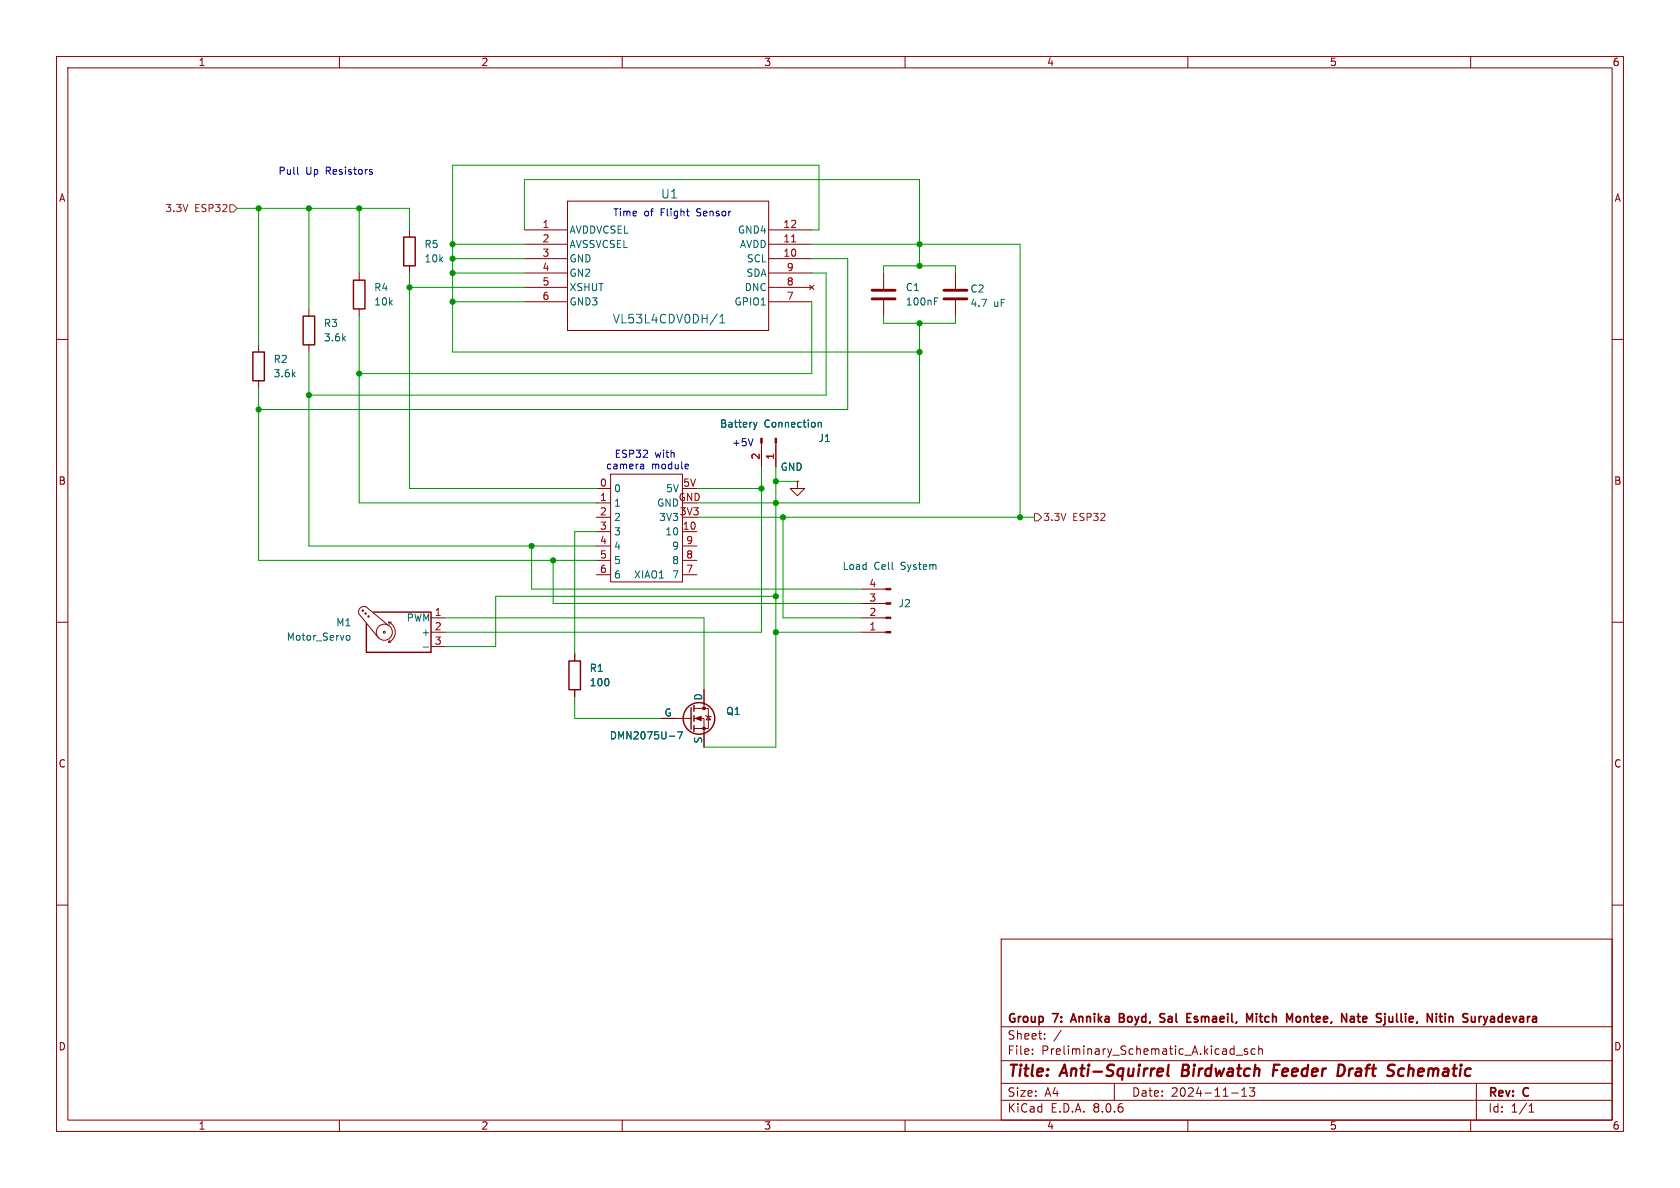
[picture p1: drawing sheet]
<svg xmlns="http://www.w3.org/2000/svg" width="297mm" height="210mm" viewBox="0 0 297 210" stroke-linecap="round" stroke-linejoin="round" font-family="sans-serif">
<g fill="none" stroke="#840000" stroke-width=".18">
<path d="M10 10h277v190h-277zM12 12h273v186h-273zM60 10v2M110 10v2M160 10v2M210 10v2M260 10v2M100.3 35.6h35.6v22.8h-35.6zM10 60h2M54.6 54.6v1.3M63.5 48.3v1.2M63.5 54.6v1.3"/>
<path d="M72.4 40.6v1.3M72.4 47v1.3M92.7 40.6h7.6M92.7 45.7h7.6M92.7 43.2h7.6M92.7 48.3h7.6M92.7 50.8h7.6M92.7 53.3h7.6M135.9 40.6h7.6M135.9 45.7h7.6M135.9 43.2h7.6M135.9 48.3h7.6"/>
<path d="M135.9 50.8h7.6M135.9 53.3h7.6M143.1 50.4l.8 .8M143.9 50.4l-.8 .8M156.2 48.3v2.8M156.2 53.1v2.8M168.9 48.3v2.8M168.9 53.1v2.8M285 60h2M45.7 61v1.2M45.7 67.3v1.3M54.6 61v1.2"/>
<path d="M134.6 78.3v4.3M137.2 78.3v4.3M105.4 86.4h2.5M105.4 88.9h2.5M105.4 94h2.5M105.4 91.4h2.5M105.4 96.5h2.5M105.4 99.1h2.5M107.9 83.8h12.7v19.1h-12.7zM120.6 94h2.6M120.6 96.5h2.6M120.6 99.1h2.6"/>
<path d="M141 85.1v1.3h1.2l-1.2 1.2-1.3-1.2h1.3M141 85.1h.1M10 110h2M64.8 107.3l3.8 3.2M64.8 107.3a.95 .95 0 0 0-1.1 .2 .95 .95 0 0 0-.2 1.1l3.4 4.2M68.7 110a1.93 1.93 0 0 1 1.2 1.8 1.93 1.93 0 0 1-1.2 1.7M68.7 113.5h.4M68.7 110h.5M68.7 110l.1 .4M68.8 113.2l-.1 .3M76.2 109.2h2.5M76.2 111.8h2.5"/>
<path d="M76.2 114.3h2.5M101.6 115.6v1.2M105.4 101.6h2.5M120.6 101.6h2.6M152.4 109.2h4.2M152.4 111.8h4.2M152.4 104.1h4.2M152.4 106.7h4.2M285 110h2M101.6 121.9v1.3M116.8 127h5.4M122.7 127h1.8v5.1"/>
<path d="M122.7 125.2h2.5v3.6h-2.5M124.5 121.9v3.3M124.7 126.5l.1 .1h.8l.1 .1M125.2 126.6l.4 .7h-.8zM10 160h2M285 160h2M177 166h108v32h-108zM60 198v2M110 198v2M160 198v2M177 194.5h108M177 191.5h108"/>
<path d="M177 187.5h108M177 181.5h108M182.5 186.3v.1M182.5 185.5v.1M184.7 183.6v.1M184.7 182.8v.1M187.6 182.1l-1.3 2M197 191.5v3M210 198v2M217.7 193.2h1.2M218.5 186.5h1.2M219.5 193.8h.9"/>
<path d="M219.5 192.7l.5-.4v1.5M220.5 185.5l-.3-.1-.2 .2v.2l.5 .2v.3h-.5M220.9 192.3h.9l-.5 .6 .4 .1v.7l-.2 .1h-.4l-.2-.1M221.9 185.5l-.4-.1-.3 .3v.4l.1 .2h.6M222.5 185.5l.2-.1 .4 .1 .1 .9M222.5 184.9v1.5M260 198v2M261 191.5v6.5M270.3 196.6h.9M270.3 195.5l.4-.4v1.5"/>
<circle cx="64.1" cy="108" r=".13"/>
<circle cx="64.6" cy="108.5" r=".13"/>
<circle cx="65.2" cy="109" r=".13"/>
<circle cx="67.9" cy="111.8" r=".18"/>
<circle cx="67.9" cy="111.8" r="1.42"/>
</g>
<path d="M206.6 188.2l-.2 1.7 .2 .3M209.2 188.2l-.3 2h.8M225.1 189.2h.7M226.2 188.2h-.9l-.3 2M236.7 188.2h.5a1.08 1.08 0 0 1 .5 1.1 1.08 1.08 0 0 1-.8 .9M248 188.9a.66 .66 0 0 0-.8 .4v.7l.3 .2h.4" fill="none" stroke="#840000" stroke-width=".4"/>
<g fill="none" stroke="#840000" stroke-width=".3">
<path d="M189.8 179.2l-.5 1.5M197.9 179.9h.5M198.4 179.9l.2 .1M198.6 179.3l-.2-.1h-.5v1.5l.7-.1M198.6 179.8l-.2 .1M205.3 179.9l.5 .1 .1 .4-.3 .3h-.3M205.3 179.2l.6 .1M211.7 179.8l-.4-.1-.2 .3 .7 .4M222.1 179.2v.1M222.1 179.7v1M222.6 179.7h.6M222.8 179.2l.1 1.4"/>
<path d="M229.4 179.7l.4 .1 .1 .2-.1 .5-.4 .2M239.9 179.7h.6M240.1 179.2v1.3l.4 .2M246.9 179.2v1.3l.2 .2M256.2 179.8l.2-.1 .4 .1v.9M256.2 179.7v1M263.6 179.8h.5M189.4 180.3h.7M211.8 180.5l-.2 .2-.5-.1M220.9 180.3l.5-1.1v1.5M264.2 180l-.5 .1a.29 .29 0 0 0-.2 .3 .29 .29 0 0 0 .2 .3l.5-.1"/>
</g>
<path d="M139.9 42.8h.8" fill="none" stroke="#a90000" stroke-width=".18"/>
<g fill="none" stroke="#006464" stroke-width=".18">
<path d="M126.8 55.5l-1.3 1.9M127.3 57.1h.8M127.3 56l.4-.4v1.5M165.2 53.3h.4M165.2 52.6h.6M133.2 74.7l.3 .8M133.5 75.5l-.2 .4M133.8 74.7l-.3 .8M144.7 74.7v.8M144.7 74.8l.1-.1h.3l.1 .8M61.2 112.6l.3-.3 .3 .1 .1 .2-.1 .5-.3 .1-.3-.3M74.8 114.4h1"/>
<path d="M118.3 130.1h1M119.8 129.4h.8l-.5 1.2"/>
</g>
<g fill="none" stroke="#840000" stroke-width=".25">
<path d="M53.6 55.9h2v5.1h-2zM62.5 49.5h2v5.1h-2zM71.4 41.9h2v5.1h-2zM44.7 62.2h2v5.1h-2zM66 108.2h10.2v7.1h-11.4v-5.1M100.6 116.8h2v5.1h-2zM122.2 125.1v3.8M122.7 124.7v1M122.7 126.5v1M122.7 128.3v1"/>
<circle cx="123.6" cy="127" r="2.79"/>
</g>
<path d="M154.2 52.8h4M154.2 51.3h4M166.9 52.8h4M166.9 51.3h4" fill="none" stroke="#840000" stroke-width=".51"/>
<g fill="#840000" stroke="#840000" stroke-width=".18">
<path d="M134.5 77.5h.2v.8h-.2z"/>
<path d="M137 77.5h.3v.8h-.3z"/>
<path d="M156.6 104h.9v.3h-.9z"/>
<path d="M156.6 106.6h.9v.2h-.9z"/>
<path d="M156.6 109.1h.9v.2h-.9z"/>
<path d="M156.6 111.6h.9v.3h-.9z"/>
<path d="M122.9 127l1.1-.4v.8z"/>
<circle cx="124.5" cy="128.8" r=".25"/>
<circle cx="124.5" cy="125.2" r=".25"/>
</g>
<path d="M40.6 36.2h.7l.6 .6-.6 .7h-.7zM182.9 90.8h.6l.6 .6-.6 .7h-.6z" fill="none" stroke="#725600" stroke-width=".18"/>
<path d="M52.6 29.5v1.1l.2 .2M65.5 30.4h.3l.1 .2-.2 .2h-.3M65.5 30h.3M121.4 37.3h.4M121.7 38.2h.1M133.1 77.5l-.4 1.3M113.4 82l.3 .1 .1 .8M113.8 82.8l-.4 .1M113.8 82.3l-.4 .1M121.3 82l.4 .1v.2l-.6 .2M121.7 82.8l-.4 .1" fill="none" stroke="#0000c2" stroke-width=".18"/>
<g fill="none" stroke="#009600" stroke-width=".18">
<path d="M41.9 36.8h30.5v3.8M45.7 36.8v24.2M54.6 36.8v17.8M63.5 36.8v11.5M63.5 55.9v33h41.9M72.4 48.3v38.1h33M72.4 50.8h20.3M80 43.2h12.7M80 45.7h12.7M80 48.3h12.7M80 53.3h12.7M92.7 40.6v-8.8h69.9v15.2"/>
<path d="M143.5 43.2h36.8v48.2M143.5 45.7h6.4v26.7h-104.2M143.5 40.6h1.3v-11.4h-64.8v33h82.6M143.5 53.3v12.7h-80M143.5 48.3h2.5v21.6h-91.4M156.2 48.3v-1.3h12.7v1.3M156.2 55.9v1.3h12.7v-1.3M162.6 57.2v31.7h-39.4M45.7 68.6v30.5h59.7M54.6 62.2v34.3h50.8M94 96.5v7.6h58.4M97.8 99.1v7.6h54.6"/>
<path d="M105.4 94h-3.8v21.6M123.2 86.4h11.4M123.2 91.4h59.7M134.6 82.6v29.2h-55.9M137.2 82.6v49.5h-12.7M137.2 85.1h3.8M138.4 91.4v17.8h14M78.7 109.2h45.8v12.7M137.2 111.8h15.2M137.2 105.4h-49.6v8.9h-8.9M101.6 123.2v3.8h15.2"/>
</g>
<g fill="#009600" stroke="#009600" stroke-width=".18">
<circle cx="162.6" cy="43.2" r=".46"/>
<circle cx="162.6" cy="47" r=".46"/>
<circle cx="162.6" cy="57.2" r=".46"/>
<circle cx="162.6" cy="62.2" r=".46"/>
<circle cx="45.7" cy="72.4" r=".46"/>
<circle cx="54.6" cy="69.9" r=".46"/>
<circle cx="63.5" cy="66" r=".46"/>
<circle cx="45.7" cy="36.8" r=".46"/>
<circle cx="80" cy="53.3" r=".46"/>
<circle cx="72.4" cy="50.8" r=".46"/>
<circle cx="54.6" cy="36.8" r=".46"/>
<circle cx="63.5" cy="36.8" r=".46"/>
<circle cx="80" cy="43.2" r=".46"/>
<circle cx="80" cy="45.7" r=".46"/>
<circle cx="80" cy="48.3" r=".46"/>
<circle cx="137.2" cy="111.8" r=".46"/>
<circle cx="138.4" cy="91.4" r=".46"/>
<circle cx="137.2" cy="85.1" r=".46"/>
<circle cx="137.2" cy="105.4" r=".46"/>
<circle cx="180.3" cy="91.4" r=".46"/>
<circle cx="134.6" cy="86.4" r=".46"/>
<circle cx="137.2" cy="88.9" r=".46"/>
<circle cx="97.8" cy="99.1" r=".46"/>
<circle cx="94" cy="96.5" r=".46"/>
</g>
<g font-size="2.8" fill="#840000">
<text x="178" y="190.9">Title:</text>
<text x="187.7" y="190.9">Anti-Squirrel</text>
<text x="209.8" y="190.9">Birdwatch</text>
<text x="226.7" y="190.9">Feeder</text>
<text x="238.9" y="190.9">Draft</text>
<text x="248.6" y="190.9">Schematic</text>
</g>
<g font-size="2.1" fill="#006464">
<text x="116.8" y="35.3">U1</text>
<text x="108.2" y="57.4">VL53L4CDV0DH/1</text>
</g>
<g font-size="2.1" fill="#840000">
<text x="178" y="184">Sheet:</text>
<text x="178" y="181.2">Group</text>
<text x="186.2" y="181.2">7:</text>
<text x="190.1" y="181.2">Annika</text>
<text x="199.2" y="181.2">Boyd,</text>
<text x="207" y="181.2">Sal</text>
<text x="212.3" y="181.2">Esmaeil,</text>
<text x="223.5" y="181.2">Mitch</text>
<text x="231.1" y="181.2">Montee,</text>
<text x="241.4" y="181.2">Nate</text>
<text x="248.3" y="181.2">Sjullie,</text>
<text x="257.8" y="181.2">Nitin</text>
<text x="264.7" y="181.2">Suryadevara</text>
<text x="178" y="186.7">File:</text>
<text x="184.1" y="186.7">Preliminary_Schematic_A.kicad_sch</text>
<text x="178" y="196.9">KiCad</text>
<text x="178" y="194.1">Size:</text>
<text x="184.7" y="194.1">A4</text>
<text x="185.7" y="196.9">E.D.A.</text>
<text x="193.3" y="196.9">8.0.6</text>
<text x="200" y="194.1">Date:</text>
<text x="207" y="194.1">2024-11-13</text>
<text x="263" y="194.3">Rev:</text>
<text x="263" y="196.9">Id:</text>
<text x="267.1" y="196.9">1/1</text>
<text x="269.4" y="194.3">C</text>
</g>
<g font-size="1.8" fill="#840000">
<text x="35" y="11.9">1</text>
<text x="85" y="11.9">2</text>
<text x="135" y="11.9">3</text>
<text x="185" y="11.9">4</text>
<text x="235" y="11.9">5</text>
<text x="285" y="11.9">6</text>
<text x="10.3" y="35.9">A</text>
<text x="285.3" y="35.9">A</text>
<text x="10.3" y="85.9">B</text>
<text x="285.3" y="85.9">B</text>
<text x="10.3" y="135.9">C</text>
<text x="285.3" y="135.9">C</text>
<text x="10.3" y="185.9">D</text>
<text x="285.3" y="185.9">D</text>
<text x="35" y="199.9">1</text>
<text x="85" y="199.9">2</text>
<text x="135" y="199.9">3</text>
<text x="185" y="199.9">4</text>
<text x="235" y="199.9">5</text>
<text x="285" y="199.9">6</text>
</g>
<g font-size="1.8" fill="#0000c2">
<text x="49.1" y="31.1">Pull</text>
<text x="54" y="31.1">Up</text>
<text x="57.7" y="31.1">Resistors</text>
<text x="108.3" y="38.5">Time</text>
<text x="113.8" y="38.5">of</text>
<text x="116.9" y="38.5">Flight</text>
<text x="123.4" y="38.5">Sensor</text>
<text x="107" y="83.2">camera</text>
<text x="108.6" y="81.1">ESP32</text>
<text x="115.2" y="83.2">module</text>
<text x="115.8" y="81.1">with</text>
<text x="129.3" y="79.1">+5V</text>
</g>
<g font-size="1.8" fill="#725600">
<text x="29.1" y="37.7">3.3V</text>
<text x="34.4" y="37.7">ESP32</text>
<text x="184.3" y="92.3">3.3V</text>
<text x="189.6" y="92.3">ESP32</text>
</g>
<g font-size="1.8" fill="#a90000">
<text x="95.8" y="40.4">1</text>
<text x="138.4" y="40.4">12</text>
<text x="95.8" y="42.9">2</text>
<text x="95.8" y="45.5">3</text>
<text x="138.4" y="45.5">10</text>
<text x="138.4" y="42.9">11</text>
<text x="95.8" y="48">4</text>
<text x="95.8" y="50.5">5</text>
<text x="95.8" y="53.1">6</text>
<text x="139" y="53.1">7</text>
<text x="139" y="50.5">8</text>
<text x="139" y="48">9</text>
<text x="134.4" y="81.4" transform="rotate(-90 134.4 81.4)">2</text>
<text x="136.9" y="81.4" transform="rotate(-90 136.9 81.4)">1</text>
<text x="106" y="86.1">0</text>
<text x="106" y="88.6">1</text>
<text x="116.1" y="89.8">GND</text>
<text x="117.6" y="87.2">5V</text>
<text x="119.9" y="88.6">GND</text>
<text x="120.7" y="86.1">5V</text>
<text x="106" y="91.2">2</text>
<text x="106" y="93.7">3</text>
<text x="120.6" y="93.7">10</text>
<text x="106" y="96.3">4</text>
<text x="106" y="98.8">5</text>
<text x="106" y="101.3">6</text>
<text x="121.2" y="101.3">7</text>
<text x="121.2" y="98.8">8</text>
<text x="121.2" y="96.3">9</text>
<text x="153.6" y="106.4">3</text>
<text x="153.6" y="103.9">4</text>
<text x="76.8" y="109">1</text>
<text x="76.8" y="111.5">2</text>
<text x="153.6" y="111.5">1</text>
<text x="153.6" y="109">2</text>
<text x="76.8" y="114">3</text>
</g>
<g font-size="1.8" fill="#006464">
<text x="100.6" y="41.5">AVDDVCSEL</text>
<text x="130.4" y="41.5">GND4</text>
<text x="74.9" y="44">R5</text>
<text x="74.9" y="46.6">10k</text>
<text x="100.6" y="44">AVSSVCSEL</text>
<text x="100.6" y="46.6">GND</text>
<text x="130.7" y="44">AVDD</text>
<text x="131.9" y="46.6">SCL</text>
<text x="66" y="51.7">R4</text>
<text x="100.6" y="49.1">GN2</text>
<text x="100.6" y="51.7">XSHUT</text>
<text x="131.6" y="51.7">DNC</text>
<text x="131.9" y="49.1">SDA</text>
<text x="160" y="51.7">C1</text>
<text x="171.5" y="51.9">C2</text>
<text x="57.2" y="58">R3</text>
<text x="66" y="54.2">10k</text>
<text x="100.6" y="54.2">GND3</text>
<text x="129.7" y="54.2">GPIO1</text>
<text x="160" y="54.2">100nF</text>
<text x="171.5" y="54.5">4.7</text>
<text x="175.7" y="54.5">uF</text>
<text x="48.3" y="64.4">R2</text>
<text x="57.2" y="60.6">3.6k</text>
<text x="48.3" y="66.9">3.6k</text>
<text x="127.2" y="75.8">Battery</text>
<text x="135.1" y="75.8">Connection</text>
<text x="137.9" y="83.4">GND</text>
<text x="144.6" y="78.3">J1</text>
<text x="108.5" y="87.2">0</text>
<text x="108.5" y="89.8">1</text>
<text x="108.5" y="92.3">2</text>
<text x="108.5" y="94.8">3</text>
<text x="116.4" y="92.3">3V3</text>
<text x="117.5" y="94.8">10</text>
<text x="120.1" y="91.2">3V3</text>
<text x="108.5" y="97.4">4</text>
<text x="108.5" y="99.9">5</text>
<text x="118.7" y="99.9">8</text>
<text x="118.7" y="97.4">9</text>
<text x="148.9" y="100.9">Load</text>
<text x="154.5" y="100.9">Cell</text>
<text x="159.4" y="100.9">System</text>
<text x="108.5" y="102.5">6</text>
<text x="112" y="102.5">XIAO1</text>
<text x="118.7" y="102.5">7</text>
<text x="158.8" y="107.5">J2</text>
<text x="50.6" y="113.5">Motor_Servo</text>
<text x="59.4" y="110.9">M1</text>
<text x="71.8" y="110.1">PWM</text>
<text x="74.4" y="112.6">+</text>
<text x="104.1" y="119">R1</text>
<text x="104.1" y="121.5">100</text>
<text x="124.2" y="123.9" transform="rotate(-90 124.2 123.9)">D</text>
<text x="107.7" y="130.9">DMN2075U-7</text>
<text x="117.4" y="126.7">G</text>
<text x="124.2" y="131.5" transform="rotate(-90 124.2 131.5)">S</text>
<text x="128.3" y="126.6">Q1</text>
</g>
</svg>
